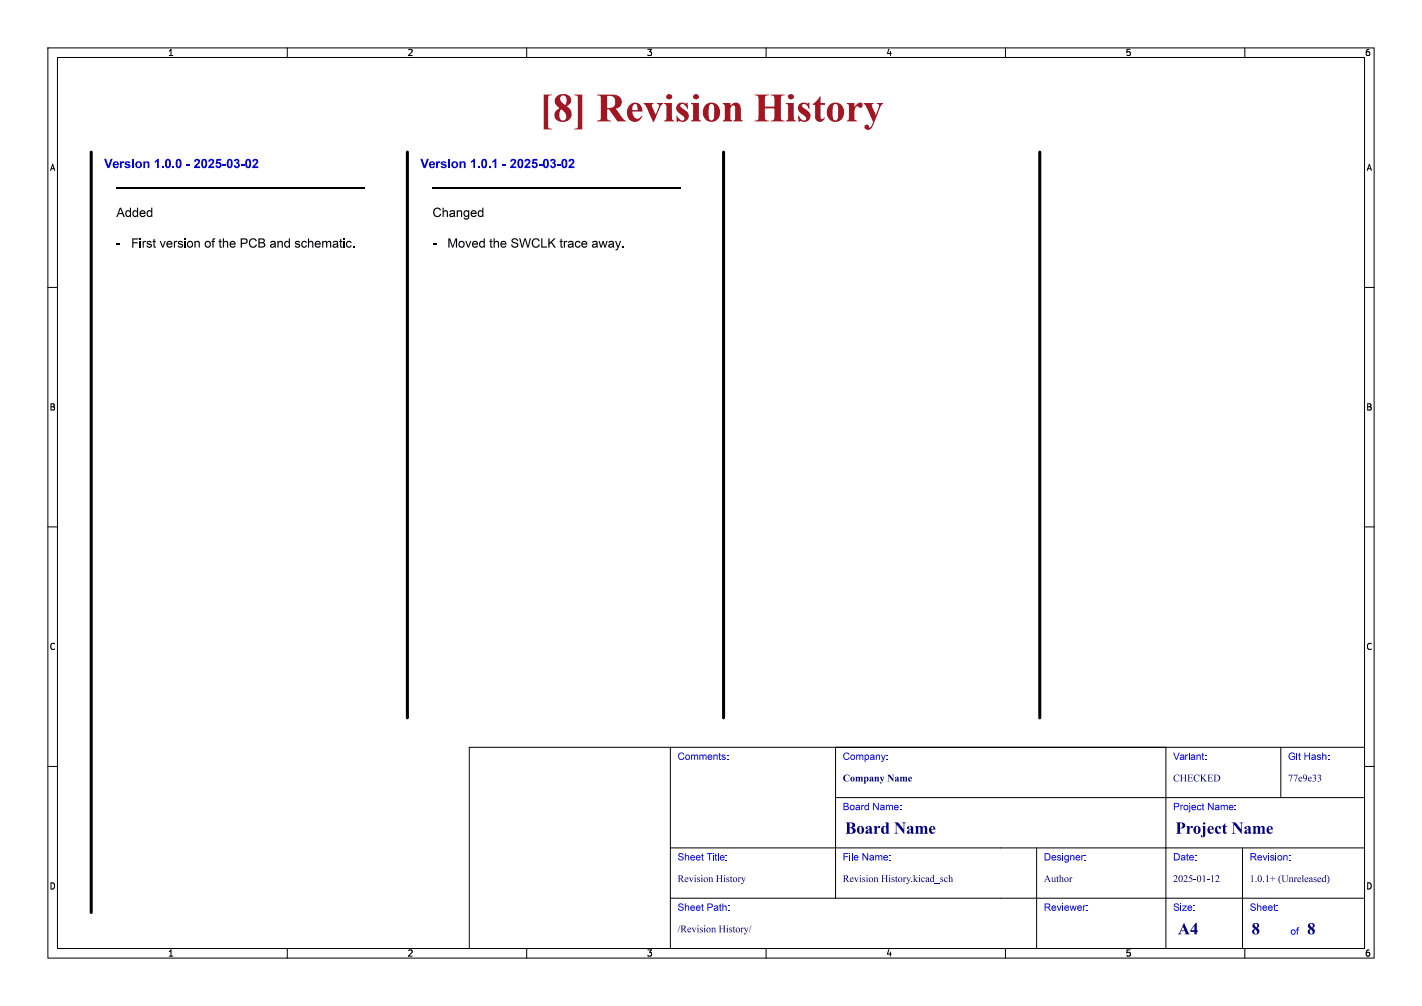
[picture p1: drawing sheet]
<svg xmlns="http://www.w3.org/2000/svg" width="297mm" height="210mm" viewBox="0 0 297 210" stroke-linecap="round" stroke-linejoin="round" font-family="sans-serif">
<g fill="none" stroke="#000" stroke-width=".21">
<path d="M10 10h277v190h-277zM12 12h273v186h-273zM60 10v2M110 10v2M160 10v2M210 10v2M260 10v2M10 60h2M285 60h2M10 110h2M285 110h2M140 156v42"/>
<path d="M174.5 156v31.5M243.5 156v42M267.5 156v10.5M285 156h-187v42M10 160h2M140 177h145M174.5 166.5h110.5M216.5 177v21M259.5 177v21M285 160h2M60 198v2M110 198v2"/>
<path d="M140 187.5h145M160 198v2M210 198v2M260 198v2"/>
</g>
<g fill="#000">
<path d="M24.2 39.2h1.6v.2h-1.6zM25.7 39.2h1.6v.2h-1.6zM27.2 39.2h1.6v.2h-1.6zM28.7 39.2h1.6v.2h-1.6zM30.2 39.2h1.5v.2h-1.5zM31.7 39.2h1.5v.2h-1.5zM33.1 39.2h1.6v.2h-1.6zM34.6 39.2h1.6v.2h-1.6zM36.1 39.2h1.6v.2h-1.6zM37.6 39.2h1.6v.2h-1.6zM39.1 39.2h1.5v.2h-1.5zM40.6 39.2h1.5v.2h-1.5z"/>
<path d="M42 39.2h1.6v.2h-1.6zM43.5 39.2h1.6v.2h-1.6zM45 39.2h1.6v.2h-1.6zM46.5 39.2h1.6v.2h-1.6zM48 39.2h1.5v.2h-1.5zM49.5 39.2h1.5v.2h-1.5zM50.9 39.2h1.6v.2h-1.6zM52.4 39.2h1.6v.2h-1.6zM53.9 39.2h1.6v.2h-1.6zM55.4 39.2h1.6v.2h-1.6zM56.9 39.2h1.5v.2h-1.5zM58.4 39.2h1.5v.2h-1.5z"/>
<path d="M59.8 39.2h1.6v.2h-1.6zM61.3 39.2h1.6v.2h-1.6zM62.8 39.2h1.6v.2h-1.6zM64.3 39.2h1.6v.2h-1.6zM65.8 39.2h1.5v.2h-1.5zM67.3 39.2h1.5v.2h-1.5zM68.7 39.2h1.6v.2h-1.6zM70.2 39.2h1.6v.2h-1.6zM71.7 39.2h1.6v.2h-1.6zM73.2 39.2h1.6v.2h-1.6zM74.7 39.2h1.5v.2h-1.5zM90.3 39.2h1.5v.2h-1.5z"/>
<path d="M91.8 39.2h1.5v.2h-1.5zM93.3 39.2h1.5v.2h-1.5zM94.7 39.2h1.6v.2h-1.6zM96.2 39.2h1.6v.2h-1.6zM97.7 39.2h1.6v.2h-1.6zM99.2 39.2h1.5v.2h-1.5zM100.7 39.2h1.5v.2h-1.5zM102.2 39.2h1.5v.2h-1.5zM103.6 39.2h1.6v.2h-1.6zM105.1 39.2h1.6v.2h-1.6zM106.6 39.2h1.6v.2h-1.6zM108.1 39.2h1.5v.2h-1.5z"/>
<path d="M109.6 39.2h1.5v.2h-1.5zM111.1 39.2h1.5v.2h-1.5zM112.5 39.2h1.6v.2h-1.6zM114 39.2h1.6v.2h-1.6zM115.5 39.2h1.6v.2h-1.6zM117 39.2h1.5v.2h-1.5zM118.5 39.2h1.5v.2h-1.5zM120 39.2h1.5v.2h-1.5zM121.4 39.2h1.6v.2h-1.6zM122.9 39.2h1.6v.2h-1.6zM124.4 39.2h1.6v.2h-1.6zM125.9 39.2h1.5v.2h-1.5z"/>
<path d="M127.4 39.2h1.5v.2h-1.5zM128.9 39.2h1.5v.2h-1.5zM130.3 39.2h1.6v.2h-1.6zM131.8 39.2h1.6v.2h-1.6zM133.3 39.2h1.6v.2h-1.6zM134.8 39.2h1.5v.2h-1.5zM136.3 39.2h1.5v.2h-1.5zM137.8 39.2h1.5v.2h-1.5zM139.2 39.2h1.6v.2h-1.6zM140.7 39.2h1.6v.2h-1.6zM24.4 50.9h.7v.2h-.7zM25 43.4h.3l.8 1.9h-.3l-.2-.6h-.8l-.2 .6h-.3l.3-.8h.9l-.3-.9-.4 .9h-.2z"/>
<path d="M26.3 44.1l.4-.2 .4 .2v-.7h.3v1.9h-.3v-.2a.56 .56 0 0 1-.6 .1 .56 .56 0 0 1-.3-.6h.2a.43 .43 0 0 0 .6 .4 .43 .43 0 0 0 .1-.7l-.4-.2-.3 .5h-.2zM27.6 49.8h1.3v.2h-1v.6h.9v.2h-.9v.9h-.3zM27.8 44.1l.4-.2 .4 .2v-.7h.2v1.9h-.2v-.2a.56 .56 0 0 1-.7 .1 .56 .56 0 0 1-.3-.6h.3a.43 .43 0 0 0 .6 .4 .43 .43 0 0 0 .1-.7l-.4-.2-.3 .5h-.3zM29.2 49.8h.2v.2h-.2zM29.3 44.1a.65 .65 0 0 1 .8-.2 .65 .65 0 0 1 .3 .8h-1l.3 .4 .7-.2a.67 .67 0 0 1-.9 .4 .67 .67 0 0 1-.4-.9h1.1l-.1-.2-.3-.1-.3 .1-.1 .2h-.3zM30.8 44.1l.4-.2 .4 .2v-.7h.2v1.9h-.2v-.2a.56 .56 0 0 1-.7 .1 .56 .56 0 0 1-.3-.6h.2a.43 .43 0 0 0 .6 .4 .43 .43 0 0 0 .2-.7l-.5-.2-.3 .5h-.2zM32.1 50l.2-.2v.5h.2v.2h-.2v.8l.3 .4-.5-.1v-1.1h-.2zM38.5 49.8h.3v.2h-.3zM44.4 49.9l.6-.1-.1 .2-.3 .1v.2h.3v.2h-.3v1.2h-.2v-1.2h-.2zM45.8 50l.3-.2v.5h.2v.2h-.2v.8l.2 .4-.4-.1-.1-1.1h-.1zM46.5 49.8h.3v.7l.4-.2 .4 .2 .1 1.2h-.3v-.9a.34 .34 0 0 0-.4-.3 .34 .34 0 0 0-.2 .5v.7h-.3zM50.3 49.8h.7a.6 .6 0 0 1 .7 .5 .6 .6 0 0 1-.7 .6h-.5v.8h-.2v-1h.7a.36 .36 0 0 0 .5-.4 .36 .36 0 0 0-.5-.3h-.5v.7h-.2z"/>
<path d="M52.2 50a.84 .84 0 0 1 1.4 .3l-.2 .1a.67 .67 0 0 0-1-.3 .67 .67 0 0 0-.1 1 .58 .58 0 0 0 .6 .4 .58 .58 0 0 0 .5-.5l.3 .1a.92 .92 0 0 1-1.3 .5 .92 .92 0 0 1-.3-1.4zM54 49.8h.7a.49 .49 0 0 1 .6 .2 .49 .49 0 0 1-.2 .7 .55 .55 0 0 1 .3 .6 .55 .55 0 0 1-.7 .4h-.7v-.2h.7a.35 .35 0 0 0 .5-.4 .35 .35 0 0 0-.5-.3h-.5v.7h-.2v-.9h.6a.32 .32 0 0 0 .5-.3 .32 .32 0 0 0-.5-.3h-.4v.6h-.2zM59.5 50.5l.4-.2 .4 .2v-.7h.3v1.9h-.3v-.2a.56 .56 0 0 1-.7 .1 .56 .56 0 0 1-.3-.6h.3a.43 .43 0 0 0 .6 .4 .43 .43 0 0 0 .1-.7l-.4-.2-.3 .5h-.3zM64.3 49.8h.3v.7l.4-.2 .4 .2 .1 1.2h-.3v-.9a.34 .34 0 0 0-.4-.3 .34 .34 0 0 0-.2 .5v.7h-.3zM71 50l.3-.2v.5h.2v.2h-.2v.8l.2 .4-.4-.1-.1-1.1h-.1zM71.7 49.8h.3v.2h-.3zM90.4 50.9h.7v.2h-.7zM90.7 43.6a.84 .84 0 0 1 1.4 .3l-.2 .1a.67 .67 0 0 0-1-.3 .67 .67 0 0 0-.1 1 .58 .58 0 0 0 .6 .4 .58 .58 0 0 0 .5-.5l.3 .1a.92 .92 0 0 1-1.4 .5 .92 .92 0 0 1-.2-1.4zM92.4 43.4h.3v.7l.4-.2 .4 .2 .1 1.2h-.3v-.9a.34 .34 0 0 0-.4-.3 .34 .34 0 0 0-.2 .5v.7h-.3zM93.6 49.8h.4l.6 1.6 .5-1.6h.4v1.9h-.3v-1.6l-.5 1.6h-.3l-.5-1.6v1.6h-.3zM94 44a.6 .6 0 0 1 .6-.1 .6 .6 0 0 1 .4 .5l.1 .9h-.2l-.1-.2a.55 .55 0 0 1-.5 .2 .55 .55 0 0 1-.5-.4h.3a.33 .33 0 0 0 .4 .2 .33 .33 0 0 0 .2-.4l-.9 .2 .3-.4 .7-.1a.35 .35 0 0 0-.3-.3 .35 .35 0 0 0-.4 .2h-.2zM95.4 43.9h.2v.2a.5 .5 0 0 1 .6-.2 .5 .5 0 0 1 .3 .5v.9h-.2v-.8a.34 .34 0 0 0-.4-.4 .34 .34 0 0 0-.3 .5v.7h-.2z"/>
<path d="M95.9 50.4a.68 .68 0 0 1 1.1 .2 .68 .68 0 0 1-.3 .9 .68 .68 0 0 1-.9-.3l-.1-.2h.3a.46 .46 0 0 0 .7 .4 .46 .46 0 0 0 0-.8l-.5-.1-.2 .5h-.3zM97 44.1l.4-.2 .4 .2v-.2h.2v1.2a.61 .61 0 0 1-.4 .7 .61 .61 0 0 1-.8-.4l.8 .2 .2-.5a.59 .59 0 0 1-.7 .1 .59 .59 0 0 1-.3-.6h.2a.43 .43 0 0 0 .7 .4 .43 .43 0 0 0 0-.8l-.4-.1-.3 .5h-.2zM97.2 50.3h.2l.4 1.1 .4-1.1h.3l-.6 1.4h-.2zM98.5 44.1a.65 .65 0 0 1 .7-.2 .65 .65 0 0 1 .4 .8h-1.1l.3 .4 .8-.2a.67 .67 0 0 1-.9 .4 .67 .67 0 0 1-.4-.9h1l-.1-.2-.3-.1-.2 .1-.2 .2h-.2zM98.8 50.5a.65 .65 0 0 1 .7-.2 .65 .65 0 0 1 .4 .8h-1.1l.3 .4 .7-.2a.67 .67 0 0 1-.8 .4 .67 .67 0 0 1-.4-.9h1l-.1-.2-.3-.1-.2 .1-.2 .2h-.2zM99.9 44.1l.4-.2 .4 .2v-.7h.3v1.9h-.3v-.2a.56 .56 0 0 1-.6 .1 .56 .56 0 0 1-.3-.6h.2a.43 .43 0 0 0 .6 .4 .43 .43 0 0 0 .1-.7l-.4-.2-.3 .5h-.2zM100.2 50.5l.4-.2 .4 .2v-.7h.3v1.9h-.3v-.2a.56 .56 0 0 1-.7 .1 .56 .56 0 0 1-.3-.6h.3a.43 .43 0 0 0 .6 .4 .43 .43 0 0 0 .1-.7l-.4-.2-.3 .5h-.3zM102.4 50l.2-.2v.5h.3v.2h-.3v.8l.3 .4-.5-.1v-1.1h-.2zM103.1 49.8h.2v.7l.5-.2 .4 .2v1.2h-.2v-.9a.34 .34 0 0 0-.4-.3 .34 .34 0 0 0-.3 .5v.7h-.2zM104.7 50.5a.65 .65 0 0 1 .8-.2 .65 .65 0 0 1 .3 .8h-1.1l.3 .4 .8-.2a.67 .67 0 0 1-.9 .4 .67 .67 0 0 1-.4-.9h1l-.1-.2-.2-.1-.3 .1-.1 .2h-.3zM107 49.9a.76 .76 0 0 1 1.2 .4h-.2a.42 .42 0 0 0-.5-.3 .42 .42 0 0 0-.4 .4 1.07 1.07 0 0 1 1.2 .8 .8 .8 0 0 1-.9 .5 .8 .8 0 0 1-.6-.7h.2a.5 .5 0 0 0 .5 .5 .5 .5 0 0 0 .5-.5l-.1-.1a.94 .94 0 0 1-1-.8zM108.4 49.8h.3l.4 1.6 .4-1.6h.3l.5 1.6 .4-1.6h.2l-.5 1.9h-.3l-.4-1.7-.5 1.7h-.3z"/>
<path d="M111.3 50a.84 .84 0 0 1 1.4 .3l-.2 .1a.67 .67 0 0 0-1-.3 .67 .67 0 0 0-.1 1 .58 .58 0 0 0 .6 .4 .58 .58 0 0 0 .5-.5l.3 .1a.92 .92 0 0 1-1.4 .5 .92 .92 0 0 1-.2-1.4zM113 49.8h.3v1.7h.9v.2h-1.2zM114.5 49.8h.3v.9l.9-.9h.4l-.8 .7 .8 1.2h-.3l-.7-1-.3 .3v.7h-.3zM117.1 50l.2-.2v.5h.2v.2h-.2v.8l.3 .4-.5-.1v-1.1h-.2zM117.8 50.3h.2v.2l.2-.2h.3l-.1 .3a.31 .31 0 0 0-.3 0 .31 .31 0 0 0-.1 .4v.7h-.2zM118.7 50.5a.6 .6 0 0 1 .7-.2 .6 .6 0 0 1 .4 .5l.1 .9h-.3v-.2a.55 .55 0 0 1-.6 .2 .55 .55 0 0 1-.4-.4h.2a.33 .33 0 0 0 .4 .2 .33 .33 0 0 0 .2-.4l-.8 .2 .2-.3 .7-.2a.35 .35 0 0 0-.3-.3 .35 .35 0 0 0-.4 .2h-.2zM120.2 50.4l.7-.1 .3 .3-.2 .1a.41 .41 0 0 0-.6 0 .41 .41 0 0 0 0 .6 .41 .41 0 0 0 .6 0l.3-.1a.67 .67 0 0 1-1 .4 .67 .67 0 0 1-.1-1.1zM121.6 50.5a.65 .65 0 0 1 .8-.2 .65 .65 0 0 1 .3 .8h-1.1l.3 .4 .8-.2a.67 .67 0 0 1-.9 .4 .67 .67 0 0 1-.4-.9h1l-.1-.2-.3-.1-.2 .1-.2 .2h-.2zM123.8 50.5a.6 .6 0 0 1 .6-.2 .6 .6 0 0 1 .4 .5l.1 .9h-.3v-.2a.55 .55 0 0 1-.6 .2 .55 .55 0 0 1-.4-.4l.8 .1 .2-.4-.7 .3-.3-.1 .3-.2 .7-.2a.35 .35 0 0 0-.3-.3 .35 .35 0 0 0-.4 .2h-.2zM125 50.3h.3l.3 1.1 .2-1.1h.3l.3 1.1 .3-1.1h.2l-.4 1.4h-.3l-.2-1.1-.3 1.1h-.3zM127.2 50.5a.6 .6 0 0 1 .6-.2 .6 .6 0 0 1 .4 .5l.1 .9h-.2l-.1-.2a.55 .55 0 0 1-.6 .2 .55 .55 0 0 1-.4-.4h.3a.33 .33 0 0 0 .4 .2 .33 .33 0 0 0 .2-.4l-.9 .2 .3-.3 .7-.2a.35 .35 0 0 0-.3-.3 .35 .35 0 0 0-.4 .2h-.2zM128.5 50.3h.2l.4 1.1 .4-1.1h.2l-.6 1.7-.3 .2h-.2l-.1-.2h.3l.2-.3z"/>
<path d="M129.9 51.5h.3v.2h-.3z"/>
</g>
<g fill="#0000c2">
<path d="M21.7 33.1h.5l.5 1.5 .4-1.5h.4l-.7 2h-.4z"/>
<path d="M23.7 33.9a.67 .67 0 0 1 .8-.2 .67 .67 0 0 1 .3 .8h-.9a.28 .28 0 0 0 .2 .3 .28 .28 0 0 0 .4-.1h.3a.68 .68 0 0 1-.8 .4 .68 .68 0 0 1-.5-.9h1a.28 .28 0 0 0-.3-.3 .28 .28 0 0 0-.3 .3h-.4z"/>
<path d="M25 33.7h.4v.2l.2-.2h.3l-.1 .4a.38 .38 0 0 0-.4 .1 .38 .38 0 0 0 0 .5v.4h-.4z"/>
<path d="M26.1 33.8l.7-.1 .4 .3h-.4a.23 .23 0 0 0-.2-.1 .23 .23 0 0 0-.2 .2h.1a.53 .53 0 0 1 .6 .3 .53 .53 0 0 1-.1 .6l-.5 .1-.4-.2-.1-.2 .3-.1 .3 .2 .3-.1-.6-.2a.39 .39 0 0 1-.2-.7z"/>
<path d="M27.6 33.1h.3v.4h-.3z"/>
<path d="M27.6 33.7h.3v1.4h-.3z"/>
<path d="M28.4 33.8a.73 .73 0 0 1 1.2 .2 .73 .73 0 0 1-.4 1.1 .73 .73 0 0 1-1-.7h.4a.38 .38 0 0 0 .5 .4 .38 .38 0 0 0 .2-.6 .34 .34 0 0 0-.5-.3 .34 .34 0 0 0-.2 .5h-.4z"/>
<path d="M29.9 33.7h.4v.2a.5 .5 0 0 1 .6-.2 .5 .5 0 0 1 .3 .5v.9h-.4v-.7a.32 .32 0 0 0-.3-.5 .32 .32 0 0 0-.2 .5v.7h-.4z"/>
<path d="M32.3 33.6l.6-.5h.3v2h-.4v-1.4l-.5 .3z"/>
<path d="M33.8 34.7h.4v.4h-.4z"/>
<path d="M34.7 33.3a.72 .72 0 0 1 .9 .1 .72 .72 0 0 1 .1 .8 .67 .67 0 0 1-.7 .9 .67 .67 0 0 1-.5-1h.3v.2a.29 .29 0 0 0 .1 .4 .29 .29 0 0 0 .4 0 .29 .29 0 0 0 0-.4v-.4a.29 .29 0 0 0 0-.4 .29 .29 0 0 0-.4 .1 .29 .29 0 0 0-.1 .3v.2h-.3z"/>
<path d="M36 34.7h.4v.4h-.4z"/>
<path d="M36.9 33.3a.72 .72 0 0 1 .9 .1 .72 .72 0 0 1 .1 .8 .67 .67 0 0 1-.7 .9 .67 .67 0 0 1-.5-1h.4v.2a.29 .29 0 0 0 0 .4 .29 .29 0 0 0 .4 0 .29 .29 0 0 0 0-.4v-.4a.29 .29 0 0 0 0-.4 .29 .29 0 0 0-.4 .1 .29 .29 0 0 0 0 .3v.2h-.4z"/>
<path d="M38.9 34.2h.8v.4h-.8z"/>
<path d="M40.7 33.3a.66 .66 0 0 1 1 .2 .66 .66 0 0 1-.4 .9l-.3 .3h.8v.4h-1.3l.1-.4a1.51 1.51 0 0 0 .7-1.2 .27 .27 0 0 0-.3 0 .27 .27 0 0 0-.1 .3l-.4-.1z"/>
<path d="M42.3 33.3a.72 .72 0 0 1 .8 .1 .72 .72 0 0 1 .2 .8 .67 .67 0 0 1-.7 .9 .67 .67 0 0 1-.6-1h.4v.2a.29 .29 0 0 0 .1 .4 .29 .29 0 0 0 .3 0 .29 .29 0 0 0 .1-.4v-.4a.29 .29 0 0 0-.1-.4 .29 .29 0 0 0-.4 .1 .29 .29 0 0 0 0 .3v.2h-.4z"/>
<path d="M43.7 33.3a.66 .66 0 0 1 1 .2 .66 .66 0 0 1-.4 .9l-.3 .3h.7v.4h-1.2l.1-.4a1.51 1.51 0 0 0 .7-1.2 .27 .27 0 0 0-.3 0 .27 .27 0 0 0-.1 .3l-.4-.1z"/>
<path d="M45.2 33.2h1v.3h-.7l-.1 .4a.64 .64 0 0 1 .9 .4 .64 .64 0 0 1-.6 .8 .64 .64 0 0 1-.7-.6h.4a.33 .33 0 0 0 .5 .1 .33 .33 0 0 0 0-.5 .33 .33 0 0 0-.5 .2l-.4-.1z"/>
<path d="M46.5 34.2h.7v.4h-.7z"/>
<path d="M47.6 33.3a.72 .72 0 0 1 .9 .1 .72 .72 0 0 1 .1 .8 .67 .67 0 0 1-.7 .9 .67 .67 0 0 1-.5-1h.3v.2a.29 .29 0 0 0 .1 .4 .29 .29 0 0 0 .4 0 .29 .29 0 0 0 0-.4v-.4a.29 .29 0 0 0 0-.4 .29 .29 0 0 0-.4 .1 .29 .29 0 0 0-.1 .3v.2h-.3z"/>
<path d="M49 33.3a.51 .51 0 0 1 .8-.1 .51 .51 0 0 1-.1 .8 .61 .61 0 0 1 0 1.1 .61 .61 0 0 1-.9-.6h.4a.3 .3 0 0 0 .4 .2 .3 .3 0 0 0 .1-.4 .3 .3 0 0 0-.4-.1v-.3a.23 .23 0 0 0 .3-.2 .23 .23 0 0 0-.2-.3 .23 .23 0 0 0-.2 .3h-.3z"/>
<path d="M50.4 34.2h.7v.4h-.7z"/>
<path d="M51.5 33.3a.72 .72 0 0 1 .8 .1 .72 .72 0 0 1 .2 .8 .67 .67 0 0 1-.7 .9 .67 .67 0 0 1-.6-1h.4v.2a.29 .29 0 0 0 .1 .4 .29 .29 0 0 0 .3 0 .29 .29 0 0 0 .1-.4v-.4a.29 .29 0 0 0-.1-.4 .29 .29 0 0 0-.4 .1 .29 .29 0 0 0 0 .3v.2h-.4z"/>
<path d="M52.9 33.3a.66 .66 0 0 1 1 .2 .66 .66 0 0 1-.4 .9l-.3 .3h.7v.4h-1.3l.2-.4a1.51 1.51 0 0 0 .7-1.2 .27 .27 0 0 0-.3 0 .27 .27 0 0 0-.1 .3l-.4-.1z"/>
<path d="M87.8 33.1h.4l.5 1.5 .5-1.5h.4l-.7 2h-.4z"/>
<path d="M89.8 33.9a.67 .67 0 0 1 .8-.2 .67 .67 0 0 1 .3 .8h-.9a.28 .28 0 0 0 .1 .3 .28 .28 0 0 0 .4-.1h.4a.68 .68 0 0 1-.9 .4 .68 .68 0 0 1-.4-.9h.9a.28 .28 0 0 0-.3-.3 .28 .28 0 0 0-.2 .3h-.4z"/>
<path d="M91.1 33.7h.3v.2l.3-.2h.2v.4a.38 .38 0 0 0-.5 .1 .38 .38 0 0 0 0 .5v.4h-.3z"/>
<path d="M92.2 33.8l.6-.1 .5 .3h-.4a.23 .23 0 0 0-.3-.1 .23 .23 0 0 0-.2 .2h.1a.53 .53 0 0 1 .7 .3 .53 .53 0 0 1-.1 .6l-.5 .1-.5-.2-.1-.2 .4-.1 .3 .2 .2-.1-.5-.2a.39 .39 0 0 1-.2-.7z"/>
<path d="M93.6 33.1h.4v.4h-.4z"/>
<path d="M93.6 33.7h.4v1.4h-.4z"/>
<path d="M94.5 33.8a.73 .73 0 0 1 1.1 .2 .73 .73 0 0 1-.4 1.1 .73 .73 0 0 1-.9-.7h.3a.38 .38 0 0 0 .5 .4 .38 .38 0 0 0 .2-.6 .34 .34 0 0 0-.4-.3 .34 .34 0 0 0-.3 .5h-.3z"/>
<path d="M96 33.7h.3v.2a.5 .5 0 0 1 .6-.2 .5 .5 0 0 1 .3 .5v.9h-.3v-.7a.32 .32 0 0 0-.4-.5 .32 .32 0 0 0-.2 .5v.7h-.3z"/>
<path d="M98.4 33.6l.5-.5h.3v2h-.4v-1.4l-.4 .3z"/>
<path d="M99.8 34.7h.4v.4h-.4z"/>
<path d="M100.8 33.3a.72 .72 0 0 1 .8 .1 .72 .72 0 0 1 .1 .8 .67 .67 0 0 1-.7 .9 .67 .67 0 0 1-.5-1h.4v.2a.29 .29 0 0 0 0 .4 .29 .29 0 0 0 .4 0 .29 .29 0 0 0 .1-.4v-.4a.29 .29 0 0 0-.1-.4 .29 .29 0 0 0-.4 .1 .29 .29 0 0 0 0 .3v.2h-.4z"/>
<path d="M102.1 34.7h.3v.4h-.3z"/>
<path d="M102.8 33.6l.6-.5h.3v2h-.4v-1.4l-.5 .3z"/>
<path d="M105 34.2h.7v.4h-.7z"/>
<path d="M106.8 33.3a.66 .66 0 0 1 1 .2 .66 .66 0 0 1-.4 .9l-.3 .3h.7v.4h-1.3l.2-.4a1.51 1.51 0 0 0 .7-1.2 .27 .27 0 0 0-.3 0 .27 .27 0 0 0-.2 .3l-.3-.1z"/>
<path d="M108.3 33.3a.72 .72 0 0 1 .9 .1 .72 .72 0 0 1 .1 .8 .67 .67 0 0 1-.7 .9 .67 .67 0 0 1-.5-1h.3v.2a.29 .29 0 0 0 .1 .4 .29 .29 0 0 0 .4 0 .29 .29 0 0 0 0-.4v-.4a.29 .29 0 0 0 0-.4 .29 .29 0 0 0-.4 .1 .29 .29 0 0 0-.1 .3v.2h-.3z"/>
<path d="M109.7 33.3a.66 .66 0 0 1 1 .2 .66 .66 0 0 1-.4 .9l-.2 .3h.7v.4h-1.3l.1-.4a1.51 1.51 0 0 0 .7-1.2 .27 .27 0 0 0-.3 0 .27 .27 0 0 0-.1 .3l-.4-.1z"/>
<path d="M111.3 33.2h.9v.3h-.7v.4a.64 .64 0 0 1 .8 .4 .64 .64 0 0 1-.5 .8 .64 .64 0 0 1-.8-.6h.4a.33 .33 0 0 0 .5 .1 .33 .33 0 0 0 0-.5 .33 .33 0 0 0-.5 .2l-.3-.1z"/>
<path d="M112.5 34.2h.8v.4h-.8z"/>
<path d="M113.7 33.3a.72 .72 0 0 1 .8 .1 .72 .72 0 0 1 .1 .8 .67 .67 0 0 1-.7 .9 .67 .67 0 0 1-.5-1h.4v.2a.29 .29 0 0 0 0 .4 .29 .29 0 0 0 .4 0 .29 .29 0 0 0 .1-.4v-.4a.29 .29 0 0 0-.1-.4 .29 .29 0 0 0-.4 .1 .29 .29 0 0 0 0 .3v.2h-.4z"/>
<path d="M115.1 33.3a.51 .51 0 0 1 .7-.1 .51 .51 0 0 1 0 .8 .61 .61 0 0 1 0 1.1 .61 .61 0 0 1-.9-.6h.3a.3 .3 0 0 0 .4 .2 .3 .3 0 0 0 .2-.4 .3 .3 0 0 0-.5-.1l.1-.3a.23 .23 0 0 0 .3-.2 .23 .23 0 0 0-.2-.3 .23 .23 0 0 0-.3 .3h-.3z"/>
<path d="M116.4 34.2h.7v.4h-.7z"/>
<path d="M117.5 33.3a.72 .72 0 0 1 .9 .1 .72 .72 0 0 1 .1 .8 .67 .67 0 0 1-.7 .9 .67 .67 0 0 1-.6-1h.4v.2a.29 .29 0 0 0 .1 .4 .29 .29 0 0 0 .4 0 .29 .29 0 0 0 0-.4v-.4a.29 .29 0 0 0 0-.4 .29 .29 0 0 0-.4 .1 .29 .29 0 0 0-.1 .3v.2h-.4z"/>
<path d="M118.9 33.3a.66 .66 0 0 1 1 .2 .66 .66 0 0 1-.4 .9l-.3 .3h.8v.4h-1.3l.1-.4a1.51 1.51 0 0 0 .7-1.2 .27 .27 0 0 0-.3 0 .27 .27 0 0 0-.1 .3l-.4-.1z"/>
</g>
<path d="M19 31.8v158.7M85.1 31.8v118.1M151.1 31.8v118.1M217.2 31.8v118.1" fill="none" stroke="#000" stroke-width=".63"/>
<text font-size="8.4" fill="#a21622" x="112.7" y="27.5">[8] RevisionHistory</text>
<g font-size="3.5" fill="#00007f">
<text x="176.5" y="175">BoardName</text>
<text x="245.5" y="175">ProjectName</text>
<text x="246" y="196">A4</text>
<text x="261.4" y="196">8</text>
<text x="273" y="196">8</text>
</g>
<text font-size="2.7" x="27.4" y="52.8">First version of the PCB and schematic.</text>
<g font-size="2.1" fill="#00f">
<text x="141.5" y="159.2">Comments:</text>
<text x="176" y="159.2">Company:</text>
<text x="245" y="159.2">Variant:</text>
<text x="269" y="159.2">Git Hash:</text>
<text x="176" y="169.7">Board Name:</text>
<text x="245" y="169.7">Project Name:</text>
<text x="141.5" y="180.2">Sheet Title:</text>
<text x="176" y="180.2">File Name:</text>
<text x="218" y="180.2">Designer:</text>
<text x="245" y="180.2">Date:</text>
<text x="261" y="180.2">Revision:</text>
<text x="141.5" y="190.7">Sheet Path:</text>
<text x="218" y="190.7">Reviewer:</text>
<text x="245" y="190.7">Size:</text>
<text x="261" y="190.7">Sheet:</text>
<text x="269.5" y="195.7">of</text>
</g>
<g font-size="2.1" fill="#00007f">
<text x="176" y="163.7">CompanyName</text>
<text x="245" y="163.7">CHECKED</text>
<text x="269" y="163.7">77e9e33</text>
<text x="141.5" y="184.7">RevisionHistory</text>
<text x="176" y="184.7">RevisionHistory.kicad_sch</text>
<text x="218" y="184.7">Author</text>
<text x="245" y="184.7">2025-01-12</text>
<text x="261" y="184.7">1.0.1+(Unreleased)</text>
<text x="141.5" y="195.2">/RevisionHistory/</text>
</g>
<g font-size="1.8">
<text x="35" y="11.9">1</text>
<text x="85" y="11.9">2</text>
<text x="135" y="11.9">3</text>
<text x="185" y="11.9">4</text>
<text x="235" y="11.9">5</text>
<text x="285" y="11.9">6</text>
<text x="10.3" y="35.9">A</text>
<text x="285.3" y="35.9">A</text>
<text x="10.3" y="85.9">B</text>
<text x="285.3" y="85.9">B</text>
<text x="10.3" y="135.9">C</text>
<text x="285.3" y="135.9">C</text>
<text x="10.3" y="185.9">D</text>
<text x="285.3" y="185.9">D</text>
<text x="35" y="199.9">1</text>
<text x="85" y="199.9">2</text>
<text x="135" y="199.9">3</text>
<text x="185" y="199.9">4</text>
<text x="235" y="199.9">5</text>
<text x="285" y="199.9">6</text>
</g>
</svg>
